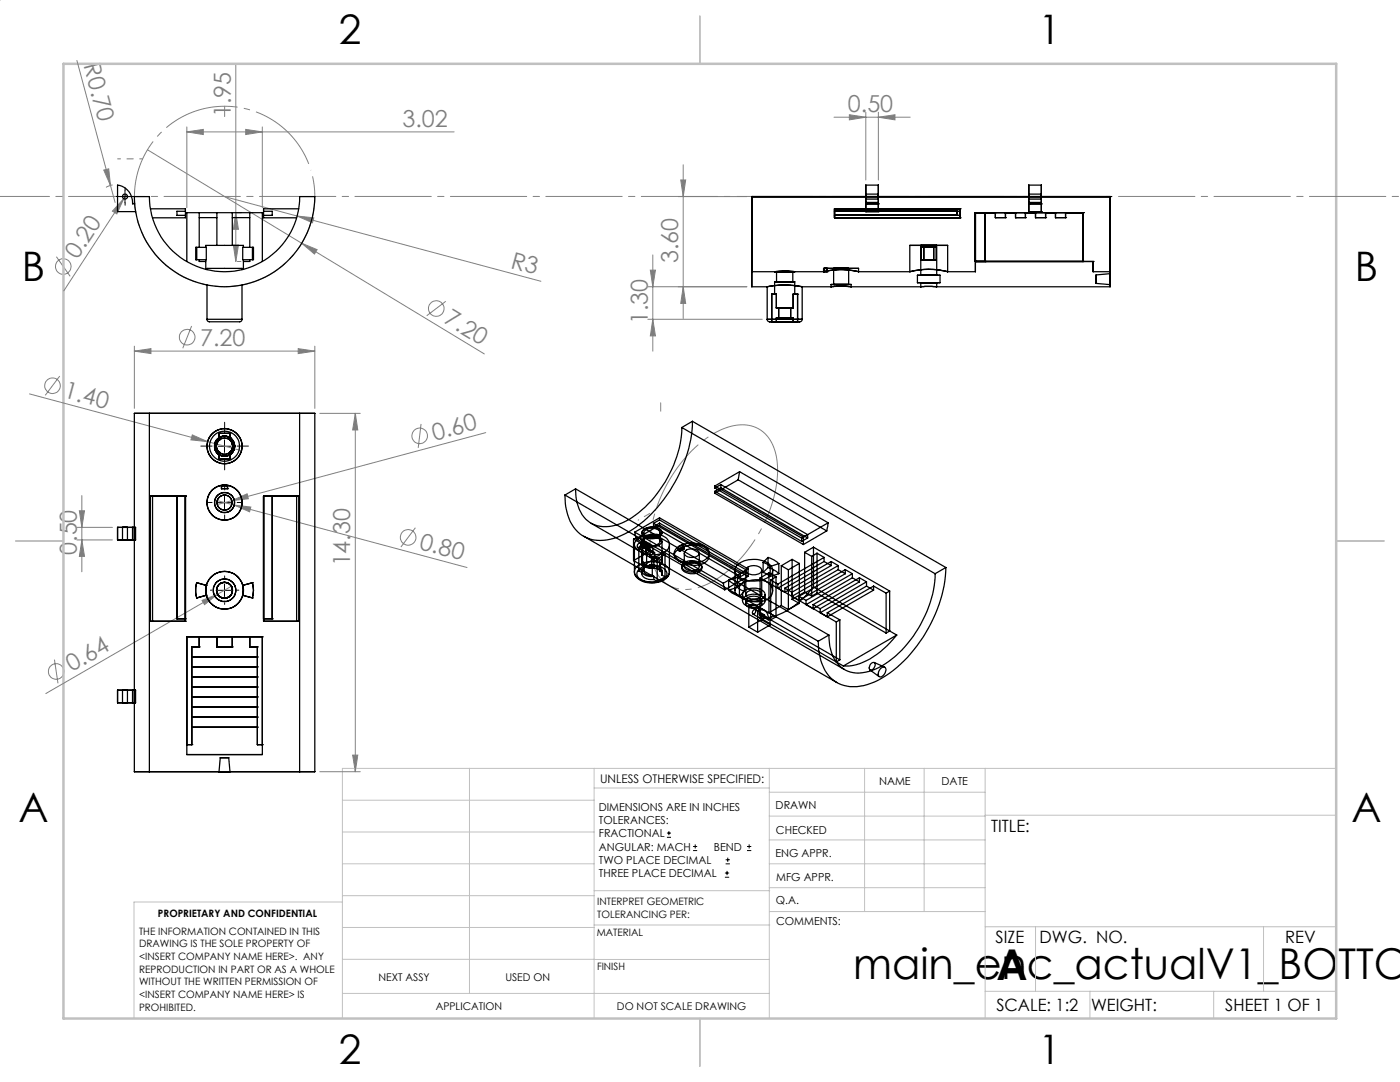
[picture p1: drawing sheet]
<svg xmlns="http://www.w3.org/2000/svg" width="279mm" height="216mm" viewBox="0 0 279 216" stroke-linecap="round" stroke-linejoin="round" font-family="sans-serif">
<g fill="none" stroke="#808080" stroke-width=".2">
<path d="M15.3 12.1l7.7 28.3M47.1 13.1v39.1M20.7 33.9l1-.2 .3 3.3zM22.5 36.9l-1.3 .5M24.7 39.7l-1.4 3-.9-.6zM24.7 39.7l-12 18.3M25.2 38.8l-.5 .9M29.4 29.9l67.3 40.7M37.3 26.3l3.3-.5v1zM37.3 25.3v16.2M37.3 26.3h53.3M44.8 39.2l14.5 3.9"/>
<path d="M49 25.8l3.4 .5-3.4 .5zM52.4 25.3v16.2M135.4 39.2h13.6M135.9 35.9h.9l-.5 3.3zM136.3 32.9v30.7M166.4 23.4h15.2M169.5 22.9l3.3 .5-3.3 .5zM172.8 22.4v13.5M175.3 23.4l3.3-.5v1zM175.3 22.4v13.5M11.3 51.2l2.7 3.9M46.6 48.9h1l-.5 3.3z"/>
<path d="M47.1 42.4l.5 3.4h-1zM47.3 42.4h.8M47.3 52.2h.8M59.3 43.1l3.3 .4-.2 1zM59.3 43.1l48.6 13M60.2 48.5l3.1 1.3-.5 .9zM129.3 57.2h19.7M129.8 53.9h1l-.5 3.3zM130.3 50.9v19.2M136.3 57.2l.5 3.3h-.9zM5.9 78.6l42.3 11.3M11.9 75l-2.9 3.9"/>
<path d="M26.8 70.1l3.3-.5v1zM26.8 69.1v12.4M26.8 70.1h36M38.2 65.1l-1.7 4.4M59.5 69.6l3.3 .5-3.3 .5zM62.8 69.1v12.4M89 60.1l-3.8 2.9M129.3 63.7h22.8M130.3 63.7l.5 3.3h-1zM16.3 98.9v15.2M38.4 86.8l3 1.3-3.3-.3zM42.9 99.8l3.8 1"/>
<path d="M46.2 99.9l3.1-1.4 .3 1zM63.8 82.5h8.1M70.9 82.5v71.5M70.9 82.5l.5 3.3h-1zM84 84.6l-.5 4.8M96.9 86.3l-53.5 14.4M15.3 107.7h7.1M15.3 105.2h7.1M15.8 101.9h1.1l-.6 3.3zM16.3 107.7l.6 3.3h-1.1zM40.3 119.8l3.1-1.2-2.6 2.1zM43.4 118.6l-34.3 19.8"/>
<path d="M46.2 117l-2.8 1.6M46.7 100.8l3.4 .4-.3 .9zM46.7 100.8l46.5 12.4M82.9 105.3l-2.9 3.8M10.9 131.6l.7 4.7M63.8 154h8.1M70.4 150.7h1l-.5 3.3z"/>
<circle cx="12.6" cy="53.2" r="1.56"/>
<circle cx="10.5" cy="77" r="1.55"/>
<circle cx="37.3" cy="67.3" r="1.56"/>
<circle cx="87.1" cy="61.6" r="1.56"/>
<circle cx="83.8" cy="87" r="1.56"/>
<circle cx="81.5" cy="107.2" r="1.56"/>
<circle cx="11.2" cy="134" r="1.55"/>
</g>
<g fill="none" stroke="#000" stroke-width=".2">
<path d="M23.7 39.2h2.5M24.9 38v2.5M43.6 89h2.5M44.8 87.8v2.5M44.8 99v2.5M43.6 100.3h2.5M43.6 117.8h2.5M44.8 116.5v2.5M133.1 167.1h.8M133.1 166.2h.8M133.5 165.8v.9M138.3 169.7h.8"/>
<path d="M138.3 168.9h.8M138.7 168.5v.8M144.7 175h.8M144.7 174.2h.8M144.8 172.4h.9M144.8 171.6h.9M145.1 173.8v.8M145.2 171.1v.9M149.1 169.7h.8M149.1 168.9h.8M149.5 168.5v.8"/>
</g>
<path d="M62 33.9a18 18 0 0 0-30.1-7.3 18 18 0 0 0 8.1 29.9 18 18 0 0 0 22.4-21.4l-.4-1.2" fill="none" stroke="#808080" stroke-width=".2" stroke-dasharray="15.2 1.3 1.3 1.3" stroke-dashoffset="-1.3" stroke-linecap="butt"/>
<path d="M154.6 89.9a6.8 6.8 0 0 0-9.1-4.7 22.4 22.4 0 0 0-11.5 10 24.5 24.5 0 0 0-4.1 15.6 7.2 7.2 0 0 0 5.7 6.7 12.3 12.3 0 0 0 9.3-3.3 28.6 28.6 0 0 0 10.3-20.3l-.1-1.9-.5-2.1" fill="none" stroke="#808080" stroke-width=".2" stroke-dasharray="15.2 1.3 1.3 1.3" stroke-dashoffset=".3" stroke-linecap="butt"/>
<g fill="none" stroke="#000" stroke-width=".2" stroke-dasharray="15.2 1.3 1.3 1.3">
<path d="M23.7 39.2h-.5M25 38v-.5M26.2 39.2h.5M25 40.5v.5M42.3 89h-2.2M44.8 86.5v-2.2M44.8 91.5v2.3M44.8 97.8v-.8M47.3 89h2.3M42.3 100.3h-.7M42.3 117.8h-.3M44.8 102.8v.7"/>
<path d="M44.8 115.3v-.4M47.3 100.3h.8M47.3 117.8h.4M44.8 120.3v.3"/>
</g>
<g fill="none" stroke="#c0c0c0" stroke-width=".2">
<path d="M68.3 159.7h50.3M93.7 153.3v44.9M118.6 153.3v49.9M118.6 157.2h34.9M153.5 153.3v49.9M153.5 158.1h43.1M172.5 153.3v28.6M184.4 153.3v28.6M196.6 153.3v49.9M266.7 153.3h-198.4v49.9M68.3 178.7h50.3M68.3 172.4h50.3"/>
<path d="M68.3 166h50.3M68.3 180h-41.6v23.2M118.6 177.7h35M153.5 167.6h43.1M153.5 162.8h43.1M153.5 172.4h43.1M153.5 177.1h43.1M196.6 162.7h70.1M68.3 198.2h85.2M68.3 191.4l85.2 .1M68.3 185.1h50.3M118.6 184.6h35"/>
<path d="M153.6 181.9h43M196.6 197.8h70.1M196.6 184.9h70.1M206.7 184.9v12.9M217.5 197.8v5.4M242.2 197.8v5.4M252.2 184.9v12.9"/>
</g>
<path d="M139.7 3.2v9.5M3.1 107.9h9.6M266.7 107.9h9.5M139.7 203.2v9.6" fill="none" stroke="#c0c0c0" stroke-width=".25"/>
<path d="M12.7 12.7h254v190.5h-254z" fill="none" stroke="#c0c0c0" stroke-width=".5"/>
<path d="M44.8 21.2v2.1M131.9 80.4v1.6" fill="none" stroke="#808080" stroke-width=".2" stroke-dasharray="15.2 1.3 1.3 1.3"/>
<path d="M0 39.2h279.5" fill="none" stroke="#808080" stroke-width=".2" stroke-dasharray="15.2 1.3 1.3 1.3" stroke-dashoffset=".7"/>
<path d="M28.5 31.7h-5" fill="none" stroke="#808080" stroke-width=".2" stroke-dasharray="15.2 1.3 1.3 1.3" stroke-dashoffset="14.6"/>
<path d="M0 215.9l215.9-215.9" fill="none" stroke="#808080" stroke-width=".2" stroke-dasharray="15.2 1.3 1.3 1.3" stroke-dashoffset="4.6"/>
<path d="M130.9 101.8l-3.5 2" fill="none" stroke="#808080" stroke-width=".2" stroke-dasharray="15.2 1.3 1.3 1.3" stroke-dashoffset="15.1"/>
<g fill="#808080">
<path d="M20.7 33.9l1-.2 .3 3.3z"/>
<path d="M38.4 86.8l3 1.3-3.3-.3z"/>
<path d="M46.2 99.9l3.1-1.4 .3 1z"/>
<path d="M40.3 119.8l3.1-1.2-2.6 2.1z"/>
<path d="M24.7 39.7l-1.4 3-.9-.6z"/>
<path d="M60.2 48.5l3.1 1.3-.5 .9z"/>
<path d="M59.3 43.1l3.3 .4-.2 1z"/>
<path d="M46.7 100.8l3.4 .4-.3 .9z"/>
<path d="M175.3 23.4l3.3-.5v1zM169.5 22.9l3.3 .5-3.3 .5z"/>
<path d="M37.3 26.3l3.3-.5v1zM49 25.8l3.4 .5-3.4 .5zM26.8 70.1l3.3-.5v1zM59.5 69.6l3.3 .5-3.3 .5z"/>
<path d="M70.4 150.7h1l-.5 3.3zM70.9 82.5l.5 3.3h-1zM16.3 107.7l.6 3.3h-1.1zM15.8 101.9h1.1l-.6 3.3z"/>
<path d="M136.3 57.2l.5 3.3h-.9zM135.9 35.9h.9l-.5 3.3z"/>
<path d="M47.1 42.4l.5 3.4h-1zM46.6 48.9h1l-.5 3.3zM129.8 53.9h1l-.5 3.3zM130.3 63.7l.5 3.3h-1z"/>
</g>
<g fill="none" stroke="#000" stroke-width=".25">
<path d="M26.8 39.2h3a15 15 0 0 0 15 15 15 15 0 0 0 15-15h3a18 18 0 0 1-18 18 18 18 0 0 1-18-18zM150 39.2h.1M150 39.2v18zM150 39.2v15zM150 39.2h71.5M172.8 36.9v3.5h2.5v-3.5M172.8 38.7v1zM172.8 38.7h2.5M172.8 39.7h2.5M172.8 36.9h2.5M172.8 36.9v5.3M175.3 38.7v1z"/>
<path d="M175.3 36.9v5.3M205.3 36.9v3.5h2.5v-3.5M205.3 38.7v1zM205.3 38.7h2.5M205.3 39.7h2.5M205.3 36.9h2.5M205.3 36.9v5.3M207.8 38.7v1zM207.8 36.9v5.3M221.5 39.2h.1M221.5 39.2v18zM221.5 39.2v15z"/>
<path d="M26.9 40.7h-.4a3.5 3.5 0 0 0-3-3.8v5.3h3.6M30 41.7h7v1.8h-6.6M37 42.2h-1.7v.8h1.7M37.3 52.2v-9.8h15.1v9.8M39.3 49.4h-.2v2.4h.2M39.3 49.4h1.9v2.4h-1.9M39.3 49.4v2.4M39.8 42.4v7M39.8 51.8v.4h1.3M39.8 43.4h3.5M41.1 49.4v-.4h7.5v.4M41.1 51.8v1.9"/>
<path d="M41.3 53.8v-.2h7v.2M41.3 56.9v6.8M43.3 42.4v6.6M46.4 42.4v6.6M46.4 43.4h3.4M48.3 56.9v6.8M48.6 51.8v1.9M49.8 51.8v.4h-1.2M49.8 42.4v7M50.4 49.4h.2v2.4h-.2M50.4 49.4h-2v2.4h2M50.4 49.4v2.4"/>
<path d="M52.6 42.2h1.7v.8h-1.7M59.6 41.7h-7v1.8h6.6M150 57.2h3.1v6.6l.2 .3 .3 .1M150 54.2h4.6M153.1 57.2h.3a17.9 17.9 0 0 1 6.7 0 16.8 16.8 0 0 0-6.3-.1zM154 58.7h.1M154 58.7v5.5M154 58.7h.9M154.6 54.2h4M154.6 54.2l1.6-.1 2.4 .1M154.6 58.7h.3zM154.6 56.2h4z"/>
<path d="M154.6 54.2l1.8-.1 2.2 .1M154.6 56.2v2.5M154.9 58.7v2.8M155 56.2h3.2zM155 54.2h3.2zM155 54.2v2M158.2 54.2v2M158.3 58.7h.3zM158.3 58.7v2.8M158.3 58.7h.9M158.6 56.2v2.5M159.2 58.7h.1"/>
<path d="M159.2 58.7v5.5M160.1 57.2h5.8M160.1 57.2v6.5M164.4 54.2a14.6 14.6 0 0 1 6.9 0h-.1a14.8 14.8 0 0 0-6.8 0zM164.4 53.6h6.9zM164.4 53.6v.6h-5.8M164.5 53.6h.1M164.5 54.2h.1M164.5 54.2h.6M164.5 53.6h.6M164.5 53.6v.6M165.1 53.6h.1"/>
<path d="M165.1 54.2h.1M165.1 53.6v.6M165.8 57.2l1.2-.1 2.9 .1-1.1-.1zM165.8 56.8h4.1zM165.8 56.8v.4M166.4 53.6h2.9zM166.4 56.8h3zM166.4 53.6v3.2M166.5 41.7h.1M166.5 43.5h.1M166.5 43h.1M166.5 42.2h.1"/>
<path d="M166.5 41.7v1.8M166.5 43h24.6M166.5 42.2h24.6M166.5 43.5h25.1M166.5 41.7h25.1M169.4 53.6v3.2M169.9 56.8v.4M171.3 53.6v.6M171.3 54.2h10.3M172.8 42.2h.1M172.8 40.7h.1M172.8 40.7v1.5"/>
<path d="M172.8 40.7h2.5M172.8 42.2h2.5M175.3 40.7h.1M175.3 42.2h.1M175.3 40.7v1.5M181.6 49h7.5zM181.6 49v5.2M181.6 54.2a14.5 14.5 0 0 1 7.5 0 14.5 14.5 0 0 0-7.5 0zM183.1 54.9h4.5zM183.1 56.4h4.5zM183.1 54.9v1.5M183.8 57.2h3.1z"/>
<path d="M183.8 54.9h3.1zM183.8 49h3.1zM183.8 56.4h3.1zM183.8 49v5.9M183.8 56.4v.8h-13.9M183.8 49.4h3.1M183.8 51.8h3.1M183.8 51.8h.6M183.8 49.4h.6M183.8 49.4v2.4M184.4 49.4h1.9M184.4 51.8h1.9"/>
<path d="M184.4 49.4v2.4M186.3 51.8h.6M186.3 49.4h.6M186.3 49.4v2.4M186.9 49.4v2.4M186.9 49v5.9M186.9 56.4v.8M186.9 57.2h34.6M187.6 54.9v1.5M189.1 49v5.2M189.1 54.2h5.6M191.1 42.2h.1"/>
<path d="M191.1 43h.1M191.1 42.2v.8M191.6 41.7h.1M191.6 43.5h.1M191.6 41.7v1.8M194.7 52.2h.1M194.7 42.4h.1M194.7 52.2v2zM194.7 42.4h21.4M194.7 52.2h23.5M194.7 42.4v9.8M196.6 52.2h.1"/>
<path d="M196.6 42.4h.1M196.6 42.4v9.8M198.6 42.4h.1M198.6 43.4h.1M198.6 43.4h2.1M198.6 42.4v1M200.7 42.4h.1M200.7 43.4h.1M200.7 42.4v1M202.7 42.4h.1M202.7 43.4h.1M202.7 43.4h1.9"/>
<path d="M202.7 42.4v1M204.6 42.4h.1M204.6 43.4h.1M204.6 42.4v1M205.3 42.2h.1M205.3 40.7h.1M205.3 40.7v1.5M205.3 40.7h2.5M205.3 42.2h2.5M206.7 42.4h.1M206.7 43.4h.1M206.7 43.4h2"/>
<path d="M206.7 42.4v1M207.8 42.2h.1M207.8 40.7h.1M207.8 40.7v1.5M208.7 42.4h.1M208.7 43.4h.1M208.7 42.4v1M210.6 42.4h.1M210.6 43.4h.1M210.6 43.4h2.1M210.6 42.4v1M212.7 42.4h.1"/>
<path d="M212.7 43.4h.1M212.7 42.4v1M216.1 52.2h.1M216.1 42.4h.1M216.1 42.4v9.8M218.2 52.2h.1M218.2 52.2v2zM218.2 54.2h3.3M218.8 54.9v1.7zM218.8 56.6l2.7 .2M221.5 54.6v2.2zM221.5 54.6l-2.7 .3"/>
<path d="M41.3 63.7l.2 .4a11.5 11.5 0 0 0 3.7 .1h2.7l.3-.2 .1-.3M41.3 63.7h7M153.1 63.7h7zM153.6 64.2h6zM154 64.2h.1M154 64.2h.9M154.9 64.2h3.4M154.9 61.5h3.4M154.9 63.5h3.4M154.9 63.5v.7M154.9 61.5h.5M154.9 63.5h.5"/>
<path d="M155.4 61.5h2.4M155.4 63.5h2.4M155.4 61.5v2M157.8 61.5h.5M157.8 63.5h.5M157.8 61.5v2M158.3 63.5v.7M158.3 64.2h.9M159.2 64.2h.1M160.1 63.7l-.2 .4-.3 .1M26.8 82.5h36M26.8 82.5v71.5"/>
<path d="M26.8 82.5h3M29.8 82.5h30M29.8 82.5v71.5M30 99h.4v25h-.4M30 99v25M30 99h7M35.3 99v24.5M35.3 99h.1M37 99v25M37 99h.1M43.7 90.7a2.04 2.04 0 0 0 2.2 0M43.7 87.3a2.04 2.04 0 0 1 2.2 0"/>
<path d="M43.7 87.3a2.02 2.02 0 0 0 0 3.4M43.7 87.8a1.62 1.62 0 0 0 0 2.4M43.7 91.6h2.2M43.7 86.5v1.3M43.7 90.2v1.4M43.7 86.5h2.2M43.7 90.7h.1M43.7 87.3h.1M43.7 87.8h.1M43.7 90.2h.1M43.7 86.5h.1M43.7 91.6h.1"/>
<path d="M44.2 96.9h1.2M44.2 96.9v.6M44.2 97.5h1.2M44.2 96.9h.1M44.2 97.5h.1M44.8 87a1.99 1.99 0 0 0-2 2 1.99 1.99 0 0 0 2 2M44.8 87a1.99 1.99 0 0 1 2 2 1.99 1.99 0 0 1-2 2M45.4 96.9v.6M45.4 97.5h.1M45.4 96.9h.1M45.9 87.3a1.98 1.98 0 0 1 0 3.4M45.9 87.8a1.62 1.62 0 0 1 0 2.4"/>
<path d="M45.9 86.5v1.3M45.9 90.2v1.4M45.9 87.3h.1M45.9 90.7h.1M45.9 87.8h.1M45.9 90.2h.1M45.9 91.6h.1M45.9 86.5h.1M52.6 99v25M52.6 99h7M52.6 99h.1M54.3 99v24.5"/>
<path d="M54.3 99h.1M59.6 99h-.4v25h.4M59.6 99v25M59.8 82.5v71.5M59.8 82.5h3M62.8 82.5v71.5M112.7 98.8l50.6 29.2M114.9 97.5l50.5 29.2M114.9 97.5l-2.2 1.3M136.1 85.3a23.1 23.1 0 0 1-11.3 18.7 6.9 6.9 0 0 1-7.5-.1 7.7 7.7 0 0 1-2.4-6.4M136.1 85.3l50.5 29.2M138.2 84.1a28.3 28.3 0 0 1-7.7 17.9 17.6 17.6 0 0 1-9.4 5.7 6.7 6.7 0 0 1-8-5.7l-.3-1.6-.1-1.6"/>
<path d="M138.2 84.1l50.6 29.1M138.2 84.1l-2.1 1.2M142.7 98.4l17.6 10.3M142.7 97.4l17.3 10M142.7 97v.4M142.7 98v.4M142.7 97l17.6 10.2M142.7 98l17.3 10M143.9 96.7l-1.2 .7M143.9 96.7v.6M143.9 97.3l-1.2 .7M143.9 96.7l17.3 10"/>
<path d="M143.9 97.3l17.3 10.1M147.3 95.7l17.7 10.2M147.3 95.7l-4.6 2.7M147.6 94.1l-.3 1.6M147.6 94.1l17.7 10.2M147.6 94.1l-4.9 2.9M23.5 105.2h3M23.5 107.7h3M23.5 105.2v2.5M23.5 107.7h3.6M23.5 105.2h3.6M23.5 105.2h.1"/>
<path d="M23.5 107.7h.1M24.4 107.7h1zM24.4 105.2h1zM24.4 105.2v2.5M25.4 105.2v2.5M26.5 105.2v2.5M26.5 105.2h.1M26.5 107.7h.1M27.1 105.2h-.2v2.5h.2M27.1 105.2v2.5M39.3 116.3a5.5 5.5 0 0 0 0 3M39.3 116.3l1.9 .5"/>
<path d="M39.3 119.3h.1M39.3 116.3h.1M41.2 116.8l-.1 .7 .1 1.3M41.2 118.8l-1.9 .5M41.2 116.8h.1M41.2 118.8h.1M48.4 116.8l.2 .7-.2 1.3M48.4 118.8l2 .5M48.4 118.8h.1M48.4 116.8h.1M50.4 116.3a5.5 5.5 0 0 1 0 3M50.4 116.3l-2 .5"/>
<path d="M50.4 119.3h.1M50.4 116.3h.1M116.5 107l50.5 29.2M118 104.4l50.5 29.2M126.4 107.6a1.48 1.48 0 0 1 1.6 .1 1.48 1.48 0 0 1 .6 1.4M126.4 111.9l1.8 1M126.4 107.6v4.3M126.4 107.6l1.8 .9M126.6 108.7v5.4a2.87 2.87 0 0 0 3.1 2.2 3.6 3.6 0 0 0 3.8-1.6l.1-.4v-5.6M126.7 106.2l.3 1.3M126.7 106.2l17.7 10.2M126.9 113.3a4.9 4.9 0 0 1 6.4 0 1.61 1.61 0 0 1-1.1 2.4 4.9 4.9 0 0 1-5.3-.8l-.3-.8z"/>
<path d="M127 107.5l17.6 10.2M127 107.8a5.2 5.2 0 0 1 5.9-.5 1.8 1.8 0 0 1 .6 1.9 1.8 1.8 0 0 1-1.6 1.3 5.4 5.4 0 0 1-5.1-1.2 1.03 1.03 0 0 1 .2-1.5zM127.2 108.7l.2-.2a.3 .3 0 0 1 .4 0 .3 .3 0 0 1 0 .4l-.2 .3a.31 .31 0 0 1-.5-.1 .31 .31 0 0 1 .1-.4zM127.2 109.3l1.8 1M127.5 113.7a4.2 4.2 0 0 1 5.4 .2 1.37 1.37 0 0 1-1 2 4.2 4.2 0 0 1-4.6-.8l-.2-.7zM127.5 113.9l.6 .4M127.5 109.4l.6 .4M127.5 109.4v4.5M127.8 108.4l1.7 1M127.8 107.6l1.8 1M128.1 106.3h.1M128.1 108v4.3"/>
<path d="M128.1 113.9v.6M128.1 112a1.38 1.38 0 0 0 1.7 1.4h.7M128.1 114.3a1.29 1.29 0 0 0 1.3 1.3h1.1M128.1 113.7a1.24 1.24 0 0 0 1.3 1.3h1.1M128.1 109.8v2.2M128.1 113.7v.6M128.1 112l.4 .2M128.1 113.7l.4 .1M128.2 108.5h.2a1.45 1.45 0 0 1 2 1.7M128.2 108.5v4.4M128.3 107.5a2.68 2.68 0 0 1 3.7 .2 1.15 1.15 0 0 1-1 1.3 2.31 2.31 0 0 1-2.9-.9zM128.5 112.2a1.41 1.41 0 0 0 1.7 1"/>
<path d="M128.5 113.8a1.41 1.41 0 0 0 1.7 1M128.5 106.3v1.7M128.5 112.2v1.7M128.6 106a2.32 2.32 0 0 1 3 0 .88 .88 0 0 1-.9 1.2 1.75 1.75 0 0 1-2.2-.9zM128.6 107.6a2.18 2.18 0 0 1 3.1 .2 1.22 1.22 0 0 1-1.6 1.1 1.28 1.28 0 0 1-1.6-1.1zM128.6 109.1l1.8 1.1M128.6 109.1v.3M128.6 109.4l1.8 1M128.7 105.5a2.81 2.81 0 0 1 3.2 .3 .9 .9 0 0 1-.4 1.3M128.7 105.5a.79 .79 0 0 0-.6 .8 .79 .79 0 0 0 .6 .7 3 3 0 0 0 2.8 .1M128.7 105.5a.92 .92 0 0 0-.6 1 .92 .92 0 0 0 .8 .8 3.1 3.1 0 0 0 2.6-.2M128.7 105.5a2.74 2.74 0 0 1 3.3 .5v.6l-.5 .5"/>
<path d="M128.9 109.2l.1 1.2M128.9 109.2l1.7 1M128.9 109.2l-.3 .2M129 110.4l1.8 1M129 110.4l-2.6 1.5M129 109.6l.2-.1a.28 .28 0 0 1 .4 0 .28 .28 0 0 1-.1 .4l-.1 .3a.33 .33 0 0 1-.5-.1 .33 .33 0 0 1 .1-.5zM129 113l-1.5 .9M129 113l.7 .4M129 108.5v4.5M129 108.5l.7 .4M129 108.5l-1.5 .9M129.7 112.7a1.97 1.97 0 0 1 2.4 1.2v.2"/>
<path d="M129.7 111.1a1.97 1.97 0 0 1 2.4 1.2v.2M129.7 113.4a1.97 1.97 0 0 1 2.4 1.1v.2M129.7 108.9a1.86 1.86 0 0 0-1.6 .9M129.7 108.9v2.2M129.7 112.7v.7M129.7 112.7l.3 .3M129.7 111.1l.3 .2M130 113a1.41 1.41 0 0 1 1.7 .9M130 111.3a1.36 1.36 0 0 1 1.7 1l.4 .2M130 111.3v1.7M130.2 113.2l.3 .2M130.2 114.8l.3 .2"/>
<path d="M130.2 113.2v1.6M130.4 110.2v.2M130.4 104.4v.7M130.4 105.1l17.3 10M130.4 104.4l17.3 10M130.5 111.2v2.2M130.5 115v.6M130.5 115.6l.7 .4M130.5 111.2l.7 .3M130.6 110.2l.2 1.2M130.6 110.2l-.2 .2M130.8 111.4l-2.6 1.5"/>
<path d="M131.2 111.5v4.5M131.6 103.3l-4.9 2.9M131.6 103.3l17.7 10.2M131.6 104.4l17.3 10M131.6 103.3v.5M131.6 104.4v.4M131.6 104.8l17.7 10.2M131.6 103.8l17.3 9.9M131.6 104.8l-4.6 2.7M131.6 104.4l-1.2 .7M131.6 103.8l-1.2 .6M131.7 106.3v1.7"/>
<path d="M131.7 112.3v1.6M131.7 113.9l.4 .2M132.1 110.2a1.86 1.86 0 0 1-1.6 1M132.1 110.2v2.3M132.1 114.1v.6M132.1 114.7l.6 .4M132.1 110.2l.6 .4M132.1 106.3h.1M132.1 108v4.3M132.1 113.9v.6M132.7 115.1l-1.5 .9M132.7 110.6l-1.5 .9"/>
<path d="M132.7 110.6v4.5M134.5 110.4v.4M135 109.4a5.1 5.1 0 0 1 6.1 0 1.44 1.44 0 0 1-.6 2.4 5 5 0 0 1-5.7-.6l-.3-.8 .2-.5zM135.1 109.8a5.6 5.6 0 0 1 5.6-.6 1.85 1.85 0 0 1 .8 2 1.85 1.85 0 0 1-1.7 1.4 5.3 5.3 0 0 1-5.1-1.4l-.2-.5zM135.3 109.3l.4 .2M135.3 109.3v.5M135.3 109.8l.4 .2M135.7 109.5v.5M136.1 113v.3M136.1 108.8l-.8 .5M136.1 108.8l.4 .2M136.1 109.3l.4 .2"/>
<path d="M136.1 108.8v.5M136.1 109.3l-.8 .5M136.2 112.9a2.92 2.92 0 0 1 3.7-.1 1.08 1.08 0 0 1-1 1.6 2.53 2.53 0 0 1-2.8-1zM136.2 112.5a2.68 2.68 0 0 1 3.8 .2 1.09 1.09 0 0 1-1.1 1.4 2.35 2.35 0 0 1-2.8-1zM136.5 109l-.8 .5M136.5 109.5l-.8 .5M136.5 109v.5M136.6 110.4v2.6M136.7 112.6a1.99 1.99 0 0 1 2.8 .2 1.03 1.03 0 0 1-1.2 1.1 1.47 1.47 0 0 1-1.7-.9zM136.8 109.9a1.96 1.96 0 0 1 2.8 .4 1.65 1.65 0 0 1-2.5 .7l-.5-.4zM139.6 110.4v2.6M140.1 113v.3"/>
<path d="M141.6 110.4v.4M144.4 116.4l.2 1.3M145.4 115.8l.7 .5 1.5 .7M145.4 117.8l.7 .5 1.5 .7M145.4 115.8v2M146.7 113.8v4.1M147.1 117.1a5.9 5.9 0 0 1 5.9-1 2.04 2.04 0 0 1 1.1 2.3 2.04 2.04 0 0 1-2 1.6 6.2 6.2 0 0 1-5.2-1.5 1.06 1.06 0 0 1 .2-1.4zM147.2 112.7a5.4 5.4 0 0 1 6.6 .1 1.53 1.53 0 0 1-.7 2.5 5.5 5.5 0 0 1-6-.5 1.45 1.45 0 0 1 .1-2.1zM147.2 117.2l1.4 .8M147.2 115.2l1.4 .8M147.2 115.2v2M147.2 117.2l-1.8 .6"/>
<path d="M147.2 115.2l-1.8 .6M147.6 117v2M147.7 114.4v.7M148.2 118.6v1.3M148.4 118.1a3.2 3.2 0 0 1 4.1 .1 1.06 1.06 0 0 1-.8 1.5 2.81 2.81 0 0 1-3.5-.8v-.4zM148.4 119.3a3 3 0 0 1 4.2 .3 1.27 1.27 0 0 1-1.2 1.4 2.89 2.89 0 0 1-3.2-.8v-.5zM148.6 116v2M148.6 118l-1 1M148.6 116l-1 1M148.8 113.8v4.8M148.8 119.9v.6M148.9 114.4l-1.2 .7"/>
<path d="M148.9 113.7l-1.2 .7M148.9 113.7v.7M149.1 118.1a2.1 2.1 0 0 1 2.9 .4 1.04 1.04 0 0 1-1.3 1.1 1.61 1.61 0 0 1-1.9-1zM149.1 113.3a2.1 2.1 0 0 1 2.9 .3 1.04 1.04 0 0 1-1.3 1.1 1.61 1.61 0 0 1-1.9-.9zM149.1 119.4a2.1 2.1 0 0 1 2.9 .3 1.08 1.08 0 0 1-1.3 1.1 1.39 1.39 0 0 1-1.8-1.1zM149.2 119.9a2.06 2.06 0 0 1 2.7 .3 .95 .95 0 0 1-1 1.2 1.64 1.64 0 0 1-2.1-1zM149.3 113.5l-4.9 2.9M149.3 113.5v1.5M149.3 115l-4.7 2.7M151.7 115.3l15.2 8.8M151.7 115.3v8M152 113.8v4.8"/>
<path d="M152 119.9v.6M152.3 112.2l1.4 .8M152.3 114.2l1.4 .8M152.3 112.2v2M152.7 118.6v1.3M153.3 111.2a5 5 0 0 1 2.1 1.3M153.3 113.2a5 5 0 0 1 2.1 1.3M153.3 111.2l-1 1M153.3 113.2l-1 1M153.3 111.2v2M153.5 114.3v8M153.5 114.3l-1.8 1"/>
<path d="M153.5 114.3l1.4 .8M153.7 113v2M153.8 115.7l1.4 .9M153.8 115.7v8M154.2 113.8v4.1M154.9 115.1l-1.1 .6M154.9 115.1v8M155.2 117.4l1.4 .8M155.2 116.6v.8M155.4 112.5v2M155.4 114.5l-1.7 .5M155.4 112.5l-1.7 .5"/>
<path d="M155.9 112.9v7.9M155.9 112.9l1.4 .8M156.6 117.4v.8M157.3 113.7v7.9M158.1 111.6v8M158.1 119.6l1.4 .8M158.1 111.6l-2.2 1.3M158.1 111.6l1.4 .8M159.5 119l1.4 .8M159.5 119v.8M159.5 112.4v8M159.5 112.4l-2.2 1.3"/>
<path d="M160 107.4v.6M160.3 107.2v1.5M160.6 118.1l-2.5 1.5M160.6 118.1l1.4 .9M160.6 110.2v7.9M160.6 110.2l1.4 .8M160.9 119.8v.8M161.2 106.7l-1.2 .7M161.2 106.7v.7M161.2 107.4l-1.2 .6M162 111v8M162.3 117.1a16 16 0 0 1-8.7 6.1l-1.9 .1"/>
<path d="M162.3 117.1l15.3 8.8M162.3 109.2v7.9M162.3 109.2l-1.7 1M162.3 109.2l15.3 8.7M163.1 110.4v8M163.1 110.4l1.4 .8M163.1 118.4l13.7 7.9M163.1 118.4l-1.1 .6M163.1 110.4l-1.1 .6M164.5 111.2v.8M164.5 112l1.4 .9M164.5 111.2l-9.3 5.4"/>
<path d="M164.5 112l-9.3 5.4M165 105.9l-4.7 2.8M165.3 104.3l-.3 1.6M165.3 104.3l-5 2.9M165.9 112v.9M165.9 112l1.4 .9M165.9 112l-9.3 5.4M165.9 112.9l-9.3 5.3M167.3 113.7l1.4 .8M167.3 112.9v.8M167.3 112.9l-9.3 5.3-1.4-.8M167.3 113.7l-9.3 5.3 1.5 .8"/>
<path d="M168.7 113.7l1.4 .8M168.7 113.7v.8M168.7 113.7l-9.2 5.3M168.7 114.5l-9.2 5.3M170.1 115.3l1.4 .8M170.1 114.5v.8M170.1 114.5l-9.2 5.3M170.1 115.3l-9.2 5.3M171.5 115.3l1.4 .8M171.5 115.3v.8M171.5 115.3l-9.2 5.3M171.5 116.1l-9.2 5.4"/>
<path d="M172.9 116.1v.8M172.9 116.9l1.4 .9M172.9 116.1l-9.2 5.4M172.9 116.9l-9.2 5.4M174.3 116.9v.9M174.3 116.9l2.5 1.5M174.3 116.9l-9.2 5.4M174.3 117.8l-9.2 5.3M176.8 118.4v7.9M177.6 117.9v8M177.6 117.9l-.8 .5M186.6 114.5a23.4 23.4 0 0 1-10.6 18.4 7.9 7.9 0 0 1-7.2 .8 7 7 0 0 1-3.3-6.2l-.1-.8"/>
<path d="M188.8 113.2a28.2 28.2 0 0 1-12.8 22.1 9.8 9.8 0 0 1-8.1 1.3 7.5 7.5 0 0 1-4.4-6.2l-.2-2.4M188.8 113.2l-2.2 1.3M23.5 137.7h3M23.5 137.7v2.5M23.5 137.7h3.6M23.5 137.7h.1M24.4 137.7h1zM24.4 137.7v2.5M25.4 137.7v2.5M26.5 137.7v2.5M26.5 137.7h.1M27.1 137.7h-.2v2.5h.2"/>
<path d="M27.1 137.7v2.5M30 124h7M35.3 123.5h1.7M35.3 123.5h.1M37 124h.1M37 123.5h.1M37.3 127.1h15.1M37.3 127.1v23.5M37.3 127.1h.1M38.3 129.1v19.5M38.3 129.1h1.5M38.3 131.1h13.1"/>
<path d="M38.3 137.1h13.1M38.3 135.1h13.1M38.3 133.1h13.1M38.3 139.1h13.1M38.3 137.1h.1M38.3 135.1h.1M38.3 131.1h.1M38.3 129.1h.1M38.3 139.1h.1M38.3 133.1h.1M39.8 127.1v2M39.8 127.1h.1"/>
<path d="M39.8 129.1h.1M43.3 127.1v2M43.3 129.1h3.1M43.3 127.1h.1M43.3 129.1h.1M46.4 127.1v2M46.4 127.1h.1M46.4 129.1h.1M49.8 127.1v2M49.8 129.1h1.6M49.8 127.1h.1M49.8 129.1h.1"/>
<path d="M51.4 129.1v19.5M51.4 129.1h.1M51.4 133.1h.1M51.4 135.1h.1M51.4 131.1h.1M51.4 139.1h.1M51.4 137.1h.1M52.4 127.1v23.5M52.4 127.1h.1M52.6 124h7M52.6 123.5h1.7M52.6 123.5h.1"/>
<path d="M52.6 124h.1M54.3 123.5h.1M149.4 120.8a1.45 1.45 0 0 1 1.6 .1 1.45 1.45 0 0 1 .6 1.5M149.4 120.8l1.8 1M149.4 125.1l1.8 1.1M149.4 120.8v4.3M150.2 122.5l1.8 1M150.3 121.8l.3-.2a.45 .45 0 0 1 .3 .5 .45 .45 0 0 1-.5 .4h-.2l-.1-.2zM150.7 121.6l1.8 1.1M150.8 120.8l1.8 1M151.2 121.8a1.45 1.45 0 0 1 1.6 .2 1.45 1.45 0 0 1 .5 1.4M151.2 121.8v4.4"/>
<path d="M151.6 122.4l1.7 1M151.6 122.7l1.7 1M151.6 122.4v.3M151.7 123.3l15.2 8.8M151.8 122.5l.2 1.1M151.8 122.5l1.8 1M151.8 122.5l-.2 .2M152 123.6l1.7 1.1M152 123.6l-2.6 1.5M152.1 122.8a.3 .3 0 0 1 .5-.1 .3 .3 0 0 1-.1 .5l-.2 .3h-.3l-.1-.2zM153.3 123.4v.3M153.5 122.3l1.4 .8"/>
<path d="M153.6 123.5l.1 1.2M153.6 123.5l-.3 .2M153.7 124.7l-2.5 1.5M153.8 123.7l13.8 8M154.9 123.1l-1.1 .6M155.9 120.8l-2.4 1.5M155.9 120.8l1.4 .8M159.5 120.4l-2.2 1.2M160.9 120.6l1.4 .9M162.3 120.6l1.4 .9M162.3 120.6v.9M163.7 121.5v.8"/>
<path d="M163.7 122.3l1.4 .8M165.1 122.3l2.5 1.4M165.1 122.3v.8M165.4 126.7l-2.1 1.3M166.9 132.1l1.4 .8M166.9 124.1v8M167.6 131.7l-.7 .4M167.6 123.7l-.7 .4M167.6 123.7v8M173.6 133.7l1.8 1.3M173.8 132.5a.48 .48 0 0 1 .6-.3 .48 .48 0 0 1 .2 .7 .79 .79 0 0 1-1 .7l-.1-.3zM174.4 132.2l2.1 .9"/>
<path d="M175.7 133.4a.58 .58 0 0 1 .8-.3 .58 .58 0 0 1 .2 .8 .96 .96 0 0 1-1.4 1v-.8zM177.6 125.9l1.4 .8M177.6 125.9l-.8 .4M179 126.7a16.1 16.1 0 0 1-8.8 6.1l-1.9 .1M179 126.7l-10.7 6.2M23.5 140.2h3M23.5 140.2h3.6M23.5 140.2h.1M24.4 140.2h1zM26.5 140.2h.1M26.8 154h36M26.8 154h3"/>
<path d="M29.8 154h30M37.3 150.6h15.1M37.3 148.6h1M37.3 148.6h.1M38.3 145.1h13.1M38.3 143.1h13.1M38.3 141.1h13.1M38.3 145.1h.1M38.3 143.1h.1M38.3 141.1h.1M38.3 148.6h.1M43.7 154h2.2z"/>
<path d="M44 151.2h1.6zM44 151.2l-.3 2.8M45.6 151.2l.3 2.8M51.4 148.6h1M51.4 148.6h.1M51.4 145.1h.1M51.4 141.1h.1M51.4 143.1h.1M52.4 148.6h.1M59.8 154h3"/>
<circle cx="24.9" cy="39.2" r=".5"/>
<circle cx="44.8" cy="89" r="2"/>
<circle cx="44.8" cy="89" r="3.5"/>
<circle cx="44.8" cy="89" r="1.63"/>
<circle cx="44.8" cy="89" r="3"/>
<circle cx="44.8" cy="100.3" r="1.49"/>
<circle cx="44.8" cy="100.3" r="3.5"/>
<circle cx="44.8" cy="100.3" r="2"/>
<circle cx="44.8" cy="100.3" r="1.5"/>
<circle cx="44.8" cy="117.8" r="3.8"/>
<circle cx="44.8" cy="117.8" r="1.59"/>
<circle cx="44.8" cy="117.8" r="1.58"/>
<circle cx="44.8" cy="117.8" r="2.25"/>
</g>
<g font-size="8.5">
<text x="170.3" y="195.4">main_enc_actualV1_BOTTO</text>
<text x="198.9" y="195.5">A</text>
</g>
<g font-size="8.1">
<text x="67.6" y="8.9">2</text>
<text x="207.3" y="8.9">1</text>
<text x="4.4" y="56.1">B</text>
<text x="270.4" y="56.1">B</text>
<text x="3.7" y="164.1">A</text>
<text x="269.7" y="164.1">A</text>
<text x="67.6" y="212.4">2</text>
<text x="207.3" y="212.4">1</text>
</g>
<g font-size="4.7" fill="#808080">
<text x="16.7" y="13" transform="rotate(75 16.7 13)">R0.70</text>
<text x="46.1" y="23.4" transform="rotate(-90 46.1 23.4)">1.95</text>
<text x="169.2" y="22.4">0.50</text>
<text x="80.3" y="25.3">3.02</text>
<text x="15.5" y="51.9" transform="rotate(-57 15.5 51.9)">0.20</text>
<text x="101.8" y="53.4" transform="rotate(15 101.8 53.4)">R3</text>
<text x="135.4" y="52.5" transform="rotate(-90 135.4 52.5)">3.60</text>
<text x="88.4" y="64.3" transform="rotate(31 88.4 64.3)">7.20</text>
<text x="129.3" y="64.7" transform="rotate(-90 129.3 64.7)">1.30</text>
<text x="39.9" y="69">7.20</text>
<text x="12.5" y="79.3" transform="rotate(15 12.5 79.3)">1.40</text>
<text x="86.7" y="87.9" transform="rotate(-15 86.7 87.9)">0.60</text>
<text x="15.4" y="110.7" transform="rotate(-90 15.4 110.7)">0.50</text>
<text x="69.9" y="113" transform="rotate(-90 69.9 113)">14.30</text>
<text x="83.5" y="109.5" transform="rotate(15 83.5 109.5)">0.80</text>
<text x="14.3" y="134.2" transform="rotate(-30 14.3 134.2)">0.64</text>
</g>
<g font-size="3.4">
<text x="197.8" y="166">TITLE:</text>
<text x="198.7" y="188.1">SIZE</text>
<text x="207.5" y="188.1">DWG. NO.</text>
<text x="256.5" y="188.2">REV</text>
<text x="198.8" y="201.7">SCALE: 1:2</text>
<text x="217.7" y="201.8">WEIGHT:</text>
<text x="244.5" y="201.7">SHEET 1 OF 1</text>
</g>
<text font-size="2.4" x="119.8" y="156.2">UNLESS OTHERWISE SPECIFIED:</text>
<g font-size="2.2">
<text x="119.5" y="161.8">DIMENSIONS ARE IN INCHES</text>
<text x="154.8" y="161.4">DRAWN</text>
<text x="175.4" y="156.6">NAME</text>
<text x="187.9" y="156.7">DATE</text>
<text x="119.5" y="164.4">TOLERANCES:</text>
<text x="119.5" y="167.1">FRACTIONAL</text>
<text x="154.9" y="166.3">CHECKED</text>
<text x="119.5" y="169.7">ANGULAR: MACH</text>
<text x="119.5" y="172.4">TWO PLACE DECIMAL</text>
<text x="142.5" y="169.7">BEND</text>
<text x="154.8" y="171">ENG APPR.</text>
<text x="119.5" y="175">THREE PLACE DECIMAL</text>
<text x="154.9" y="175.7">MFG APPR.</text>
<text x="154.9" y="180.4">Q.A.</text>
<text x="154.9" y="184.6">COMMENTS:</text>
</g>
<g font-size="2.1">
<text x="75.5" y="195.7">NEXT ASSY</text>
<text x="100.9" y="195.7">USED ON</text>
<text x="86.9" y="201.5">APPLICATION</text>
<text x="123.1" y="201.6">DO NOT SCALE DRAWING</text>
</g>
<g font-size="2">
<text x="31.5" y="182.9">PROPRIETARY AND CONFIDENTIAL</text>
<text x="119.2" y="180.6">INTERPRET GEOMETRIC</text>
<text x="119.2" y="183.1">TOLERANCING PER:</text>
<text x="27.8" y="186.5">THE INFORMATION CONTAINED IN THIS</text>
<text x="27.8" y="189">DRAWING IS THE SOLE PROPERTY OF</text>
<text x="27.8" y="191.6">&lt;INSERT COMPANY NAME HERE&gt;. ANY</text>
<text x="119.1" y="186.7">MATERIAL</text>
<text x="27.8" y="194.1">REPRODUCTION IN PART OR AS A WHOLE</text>
<text x="27.8" y="196.6">WITHOUT THE WRITTEN PERMISSION OF</text>
<text x="119.1" y="193.5">FINISH</text>
<text x="27.8" y="199.1">&lt;INSERT COMPANY NAME HERE&gt; IS</text>
<text x="27.8" y="201.7">PROHIBITED.</text>
</g>
</svg>
